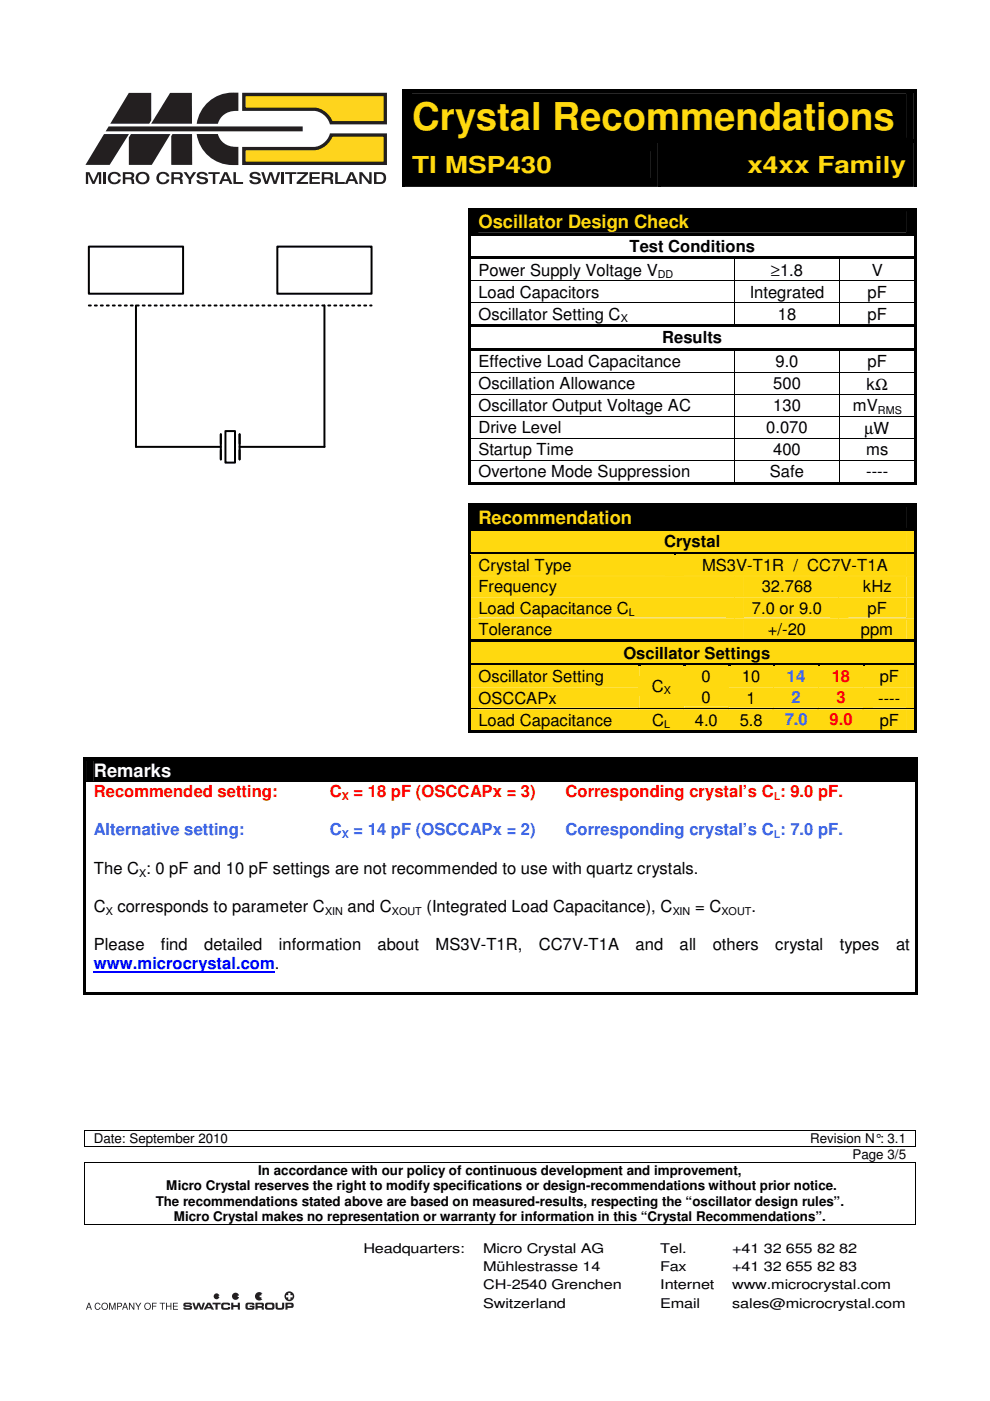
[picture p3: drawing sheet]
<svg xmlns="http://www.w3.org/2000/svg" width="210mm" height="297mm" viewBox="0 0 210 297" stroke-linecap="round" stroke-linejoin="round" font-family="sans-serif">
<path d="M85.7 19.5h108.1v10.1h-108.1zM87.4 19.9h104.7v9.3h-104.7z" fill="#000"/>
<path d="M18.1 19h67.1v.6h-67.1z" fill="#fff"/>
<path d="M85.2 19h.5v.6h-.5zM85.2 19h.5v.5h-.5zM85.7 19h108.1v.5h-108.1zM193.8 19h.5v.6h-.5zM193.8 19h.5v.5h-.5zM85.2 19.6h.5v10h-.5zM193.8 19.6h.5v10h-.5z" fill="#000"/>
<path d="M85.7 19.5h108.1" fill="none" stroke="#000" stroke-width=".21"/>
<g fill="#fff">
<path d="M17.9 19.6h67.3v20h-67.3z"/>
<path d="M18.1 19.6h64.5v19.5h-64.5z"/>
</g>
<g fill="#231f20">
<path d="M36.6 28.4h4.1v6.6h-4.4v-6.2z"/>
<path d="M36.1 19.7h4.6v6.5h-8.7z"/>
<path d="M27.3 19.7h4.8v5.8l-.5 .7h-8.2z"/>
<path d="M27.8 28.4h8.3l-3.9 6.6h-4.9v-5.9z"/>
<path d="M22.1 28.4h5.3l-4.1 6.6h-5.2z"/>
<path d="M23 26.8h41.2v1h-41.8z"/>
<path d="M43.9 21.9a8.4 8.4 0 0 1 6.6-2.3v3.9a4 4 0 0 0-4.3 2.7h-4.5a7.7 7.7 0 0 1 2.2-4.3z"/>
<path d="M41.7 28.4h4.5a3.9 3.9 0 0 0 4.3 2.7v3.9a7.9 7.9 0 0 1-8.8-6.6z"/>
<path d="M18.2 36.5h.8l.8 1.9 .9-1.9h.8v2.5h-.5v-2.1l-.9 2.1h-.5l-.9-2.1v2.1h-.5z"/>
<path d="M22 36.5h.5v2.5h-.5z"/>
<path d="M23.3 36.7a1.46 1.46 0 0 1 2.3 .7h-.5a.85 .85 0 0 0-1.4-.3 .85 .85 0 0 0 0 1.3 .85 .85 0 0 0 1.4-.4h.5a1.39 1.39 0 0 1-2 .9 1.39 1.39 0 0 1-.3-2.2z"/>
<path d="M33.6 36.7a1.46 1.46 0 0 1 2.3 .7h-.6a.85 .85 0 0 0-1.3-.3 .85 .85 0 0 0 0 1.3 .85 .85 0 0 0 1.3-.4h.6a1.39 1.39 0 0 1-2 .9 1.39 1.39 0 0 1-.3-2.2z"/>
<path d="M38.9 36.5h.6l.8 1.1 .7-1.1h.6l-1.1 1.6v.9h-.5v-.9z"/>
<path d="M42 36.6l1.1-.2a.92 .92 0 0 1 .9 .8h-.5a.68 .68 0 0 0-.6-.4 .68 .68 0 0 0-.6 .4l.4 .3a1.03 1.03 0 0 1 1.3 1.1 1.56 1.56 0 0 1-2.3-.1v-.3h.5a.72 .72 0 0 0 .6 .5 .72 .72 0 0 0 .8-.4l-.2-.2-.3-.1a1.19 1.19 0 0 1-1.4-.8z"/>
<path d="M44.2 36.5h2.4v.4h-1v2.1h-.5v-2.1h-.9z"/>
<path d="M49.5 36.5h.5v2.1h1.5v.4h-2z"/>
<path d="M53.2 36.6l1.1-.2a.92 .92 0 0 1 .9 .8h-.5a.68 .68 0 0 0-.6-.4 .68 .68 0 0 0-.6 .4l.5 .3a1.03 1.03 0 0 1 1.3 1.1 1.56 1.56 0 0 1-2.4-.1v-.3h.5a.72 .72 0 0 0 .7 .5 .72 .72 0 0 0 .7-.4l-.2-.2-.3-.1a1.19 1.19 0 0 1-1.4-.8z"/>
<path d="M55.4 36.5h.5l.6 1.9 .6-1.9h.6l.6 1.9 .6-1.9h.5l-.8 2.5h-.6l-.6-1.9-.6 1.9h-.6z"/>
<path d="M59.7 36.5h.5v2.5h-.5z"/>
<path d="M60.4 36.5h2.4v.4h-.9v2.1h-.5v-2.1h-1z"/>
<path d="M63 36.5h2.3v.4l-1.7 1.7h1.7v.4h-2.4v-.4l1.7-1.7h-1.6z"/>
<path d="M65.6 36.5h2.2v.4h-1.6v.6h1.5v.4h-1.5v.7h1.6v.4h-2.2z"/>
<path d="M71.1 36.5h.5v2.1h1.5v.4h-2z"/>
<path d="M76.2 36.5h.6l1.5 1.9v-1.9h.5v2.5h-.6l-1.5-1.9v1.9h-.5z"/>
<path d="M26 36.5l2 .1a.66 .66 0 0 1 .5 .6 .66 .66 0 0 1-.4 .6 .9 .9 0 0 1 .4 1v.2h-.5l-.1-.1a.63 .63 0 0 0-.4-.9h-.9v1h-.6zM26.6 36.9v.7l1.3-.1v-.5l-.2-.1z"/>
<path d="M29.2 36.7a1.52 1.52 0 0 1 2.5 1.1 1.43 1.43 0 0 1-2 1.2 1.43 1.43 0 0 1-.5-2.3zM29.3 37.8a.94 .94 0 0 0 1.8 0 .94 .94 0 0 0-1.8 0z"/>
<path d="M36.3 36.5l2 .1a.66 .66 0 0 1 .5 .6 .66 .66 0 0 1-.5 .6 .9 .9 0 0 1 .4 1l.1 .2h-.5l-.1-.1a.63 .63 0 0 0-.4-.9h-.9v1h-.6zM36.9 36.9v.7l1.3-.1v-.5l-.2-.1z"/>
<path d="M47.5 36.5h.7l1.1 2.5h-.6l-.3-.6h-1.2l-.2 .6h-.6zM47.8 36.9l-.4 1.1h.9z"/>
<path d="M68.2 36.5l2 .1a.66 .66 0 0 1 .4 .6 .66 .66 0 0 1-.4 .6 .9 .9 0 0 1 .4 1l.1 .2h-.6v-.1a.63 .63 0 0 0-.5-.9h-.9v1h-.5zM68.7 36.9v.7l1.3-.1v-.5l-.1-.1z"/>
<path d="M74.2 36.5h.7l1.1 2.5h-.6l-.3-.6h-1.2l-.2 .6h-.6zM74.5 36.9l-.4 1.1h.9z"/>
<path d="M79.3 36.5h1.3a1.26 1.26 0 0 1 1.3 1.2 1.26 1.26 0 0 1-1.1 1.3h-1.5zM79.8 36.9v1.7h.8a.86 .86 0 0 0 .7-.9 .86 .86 0 0 0-.8-.8z"/>
</g>
<path d="M51.7 31.5h14.8a4.4 4.4 0 0 0 3.8-2.9h11.4v6h-30z" fill="#fed41d"/>
<path d="M51.7 31.5h14.8a4.4 4.4 0 0 0 3.8-2.9h11.4v6h-30z" fill="none" stroke="#231f20" stroke-width=".71" stroke-linecap="butt"/>
<path d="M51.7 20h30v6h-11.4a4.5 4.5 0 0 0-3.8-2.8h-14.8z" fill="#fed41d"/>
<path d="M51.7 20h30v6h-11.4a4.5 4.5 0 0 0-3.8-2.8h-14.8z" fill="none" stroke="#231f20" stroke-width=".71" stroke-linecap="butt"/>
<g fill="#000">
<path d="M85.2 29.6h.5v.5h-.5zM85.2 30.1h.5v9.5h-.5zM85.7 30.1h53.8v9.5h-53.8zM85.7 29.6h53.8v.5h-53.8zM87.4 32h50.4v5.7h-50.4zM139.5 30.1h.5zM139.5 29.6h.5v.5h-.5zM139.5 30.1h.5v9.5h-.5zM140 30.1h53.8v9.5h-53.8zM140 29.6h53.8v.5h-53.8zM141.6 32h50.6v5.7h-50.6zM193.8 29.6h.5v.5h-.5z"/>
<path d="M193.8 30.1h.5v9.5h-.5zM17.9 239.6h.2v.2h-.2zM50.4 239.6h.1v.2h-.1zM193.9 239.6h.2v.2h-.2zM17.9 243h.2v.2h-.2zM17.9 246.4h.2v.2h-.2zM17.9 259.6h.2v.2h-.2zM18.1 243h.1v.2h-.1zM18.1 246.4h.1v.2h-.1zM50.4 243h.1v.2h-.1zM193.9 243h.2v.2h-.2zM193.9 246.4h.2v.2h-.2z"/>
<path d="M193.9 259.6h.2v.2h-.2z"/>
</g>
<path d="M85.7 30.1h53.8M140 30.1h53.8M18 239.8v3.2M18.1 239.7h32.3M50.5 239.7h143.4M194 239.8v3.2M18 246.6v13M18.1 259.7h175.8M18.2 243.1h32.2M18.2 246.5h175.7M50.5 243.1h143.4M194 246.6v13" fill="none" stroke="#000" stroke-width=".21"/>
<g fill="#231f20">
<path d="M20.3 276.3l.2-.1a.59 .59 0 0 1 .8 .5h-.2a.51 .51 0 0 0-.8-.2 .51 .51 0 0 0 0 .8l.1 .1a.4 .4 0 0 0 .6 0l.1-.3h.2a.69 .69 0 0 1-1 .5 .69 .69 0 0 1-.1-1.1z"/>
<path d="M23.1 276.2h.3l.4 1.3 .4-1.3h.3v1.5h-.2v-1.2l-.4 1.2h-.2l-.4-1.2v1.2h-.2z"/>
<path d="M27.3 276.2h.3l.7 1.2v-1.2h.2v1.5h-.2l-.8-1.2v1.2h-.2z"/>
<path d="M28.7 276.2h.2l.4 .7 .4-.7h.3l-.6 .9v.6h-.2v-.6z"/>
<path d="M32.2 276.2h1v.2h-.8v.4h.7v.2h-.7v.7h-.2z"/>
<path d="M33.9 276.2h1.1v.2h-.5v1.3h-.2v-1.3h-.4z"/>
<path d="M35.2 276.2h.2v.6h.7v-.6h.2v1.5h-.2v-.7h-.7v.7h-.2z"/>
<path d="M36.7 276.2h1v.2h-.8v.4h.8v.2h-.8v.5h.8v.2h-1z"/>
<path d="M39 276.3l.5-.1h1l.2 .5-.7-.2-.7 .1 1 .2a.46 .46 0 0 1 .4 .4 .46 .46 0 0 1-.3 .5h-1.3l-.2-.2v-.3h.4l.2 .2 .8-.2-1.1-.1a.45 .45 0 0 1-.3-.3 .45 .45 0 0 1 .1-.5z"/>
<path d="M40.8 276.2h.4l.3 1.1 .4-1.1h.4l.4 1.1 .3-1.1h.5l-.5 1.5h-.5l-.4-1-.3 1h-.5z"/>
<path d="M45.1 276.2h1.7v.4h-.7v1.1h-.4v-1.1h-.6z"/>
<path d="M47.1 276.3l.4-.1a1.02 1.02 0 0 1 1.3 .3v.2l-1.2-.1-.2 .3v.4h.8l.2-.2h.4v.4a1.63 1.63 0 0 1-1.9-.1v-.7z"/>
<path d="M49 276.2h.5v.5h.9v-.5h.5v1.5h-.5v-.6h-.9v.6h-.5z"/>
<path d="M52.2 276.3l1.2-.1 .5 .2v.3l-.6-.2-.8 .1v.6l.3 .1h.6l.1-.1-.6-.1v-.3h1v.7l-.7 .2a1.02 1.02 0 0 1-1.1-.3l-.1-.7z"/>
<path d="M58.4 276.2h.5v1l.2 .1h.6l.1-1.1h.5v.9a.5 .5 0 0 1-.6 .6h-.7a.5 .5 0 0 1-.6-.6z"/>
<path d="M54.3 274.2a.89 .89 0 0 1 1.4 .1h-.3v.4h-.3v.3h.3v.4h.2a.9 .9 0 0 1-1.3 .1 .9 .9 0 0 1 0-1.3z"/>
<path d="M49.4 274.3a.76 .76 0 0 1 1.3 .4h-.3v.3h.3a.76 .76 0 0 1-1.1 .5 .76 .76 0 0 1-.2-1.2z"/>
<path d="M45.5 274.4a.62 .62 0 0 1 1 .3h-.1v.3h.1a.62 .62 0 0 1-.9 .4 .62 .62 0 0 1-.1-1z"/>
<path d="M18.7 276.2h.3l.5 1.5h-.2l-.2-.5h-.5l-.2 .5h-.2zM18.9 276.4l-.3 .7h.5z"/>
<path d="M21.5 277a.75 .75 0 0 1 1.5 0 .75 .75 0 0 1-1.5 0zM21.6 277a.56 .56 0 0 0 1.1 0 .56 .56 0 0 0-1.1 0z"/>
<path d="M24.8 276.2h.8l.3 .4-.2 .4-.7 .1v.6h-.2zM25 276.4v.5l.6-.1v-.3z"/>
<path d="M26.4 276.2h.2l.6 1.5h-.3l-.1-.5h-.6l-.1 .5h-.2zM26.5 276.4l-.2 .7h.4z"/>
<path d="M30.6 277a.75 .75 0 0 1 1.5 0 .75 .75 0 0 1-1.5 0zM30.7 277a.56 .56 0 0 0 1.1 0 .56 .56 0 0 0-1.1 0z"/>
<path d="M44 276.2h.6l.8 1.5h-.5l-.2-.3h-.9l-.1 .3h-.5zM44.3 276.5l-.3 .6h.6z"/>
<path d="M54.2 276.2h1.3a.48 .48 0 0 1 .5 .4 .48 .48 0 0 1-.3 .5l.2 .1 .1 .5h-.5v-.4h-.2h-.7v.4h-.4zM54.6 276.6v.3h.8l.1-.1v-.2z"/>
<path d="M56.4 276.3l1.1-.1a.51 .51 0 0 1 .7 .5v.5a.51 .51 0 0 1-.7 .5h-.7a.51 .51 0 0 1-.6-.5zM56.7 276.6v.7l1-.1-.1-.6z"/>
<path d="M60.5 276.2l1.6 .1 .2 .4a.47 .47 0 0 1-.4 .6h-.9v.4h-.5zM61 276.6v.3h.8v-.3z"/>
<path d="M60.3 274.8a1.05 1.05 0 0 1 2.1 0 1.05 1.05 0 0 1-2.1 0zM61.1 274.1v.5h-.5v.5h.5v.4h.5v-.4h.5v-.5h-.5v-.5z"/>
</g>
<path d="M47.8 91.4h2v6.7h-2z" fill-rule="evenodd" fill="#fff"/>
<path d="M18.8 52.3h20v10h-20zM58.8 52.3h20v10h-20zM28.8 64.8v29.9h18M68.8 64.8v29.9h-18M46.8 92.1v5.3M47.8 91.4h2v6.7h-2zM50.8 92.1v5.3" fill="none" stroke="#000" stroke-width=".42"/>
<path d="M18.8 64.8h60" fill="none" stroke="#000" stroke-width=".42" stroke-dasharray=".4 .8"/>
<g fill="#000">
<path d="M99.3 44.1h.5v.6h-.5zM99.3 44.1h.5v.5h-.5zM99.3 44.7h.5v4.7h-.5zM99.3 49.4h.5v.6h-.5zM99.3 50h.5v4.4h-.5zM99.3 54.4h.5v.5h-.5zM99.3 54.9h.5v4.5h-.5zM99.3 59.4h.5v.2h-.5zM99.8 44.6h94v4.8h-94zM99.8 44.1h94v.5h-94zM99.8 49.4h94v.5h-94zM99.8 54.4h55.9v.5h-55.9z"/>
<path d="M101.4 44.8h90.7v4.4h-90.7zM155.7 54.9h.2zM155.7 54.4h.6v.5h-.6zM155.7 59.4h.2v.2h-.2zM156.3 54.4h21.6v.5h-21.6zM177.9 54.9h.2zM177.9 54.4h.5v.5h-.5zM177.9 59.4h.2v.2h-.2zM178.4 54.4h15.4v.5h-15.4zM193.8 44.1h.5v.6h-.5zM193.8 44.1h.5v.5h-.5zM193.8 44.7h.5v4.7h-.5z"/>
<path d="M193.8 49.4h.5v.6h-.5zM193.8 50h.5v4.4h-.5zM193.8 54.4h.5v.5h-.5zM193.8 54.9h.5v4.5h-.5zM193.8 59.4h.5v.2h-.5zM99.3 59.6h.5v4.5h-.5zM99.3 64.1h.5v.2h-.5zM99.3 64.3h.5v4.5h-.5zM99.3 68.8h.5v.5h-.5zM99.3 69.3h.5v4.5h-.5zM99.3 73.8h.5v.6h-.5zM99.3 74.4h.5v4.4h-.5z"/>
<path d="M99.3 78.8h.5v.2h-.5zM99.8 68.8h55.9v.5h-55.9zM99.8 73.8h55.9v.5h-55.9zM155.7 64.1h.2v.2h-.2zM155.7 68.8h.6v.5h-.6zM155.7 74.3l.2 .1zM155.7 73.8h.6v.5h-.6zM155.7 78.8h.2v.2h-.2zM156.3 68.8h21.6v.5h-21.6zM156.3 73.8h21.6v.5h-21.6zM177.9 64.1h.2v.2h-.2zM177.9 68.8h.5v.5h-.5z"/>
<path d="M177.9 74.3l.2 .1zM177.9 73.8h.5v.5h-.5zM177.9 78.8h.2v.2h-.2zM178.4 68.8h15.4v.5h-15.4zM178.4 73.8h15.4v.5h-15.4zM193.8 59.6h.5v4.5h-.5zM193.8 64.1h.5v.2h-.5zM193.8 64.3h.5v4.5h-.5zM193.8 68.8h.5v.5h-.5zM193.8 69.3h.5v4.5h-.5zM193.8 73.8h.5v.6h-.5zM193.8 74.4h.5v4.4h-.5z"/>
<path d="M193.8 78.8h.5v.2h-.5zM99.3 79h.5v4.5h-.5zM99.3 83.5h.5v.2h-.5zM99.3 83.7h.5v4.5h-.5zM99.3 88.2h.5v.1h-.5zM99.3 88.3h.5v4.6h-.5zM99.3 92.9h.5v.1h-.5zM99.3 93h.5v4.5h-.5zM99.3 97.5h.5v.2h-.5zM155.7 83.5h.2v.2h-.2zM155.7 88.2h.2v.1h-.2zM155.7 92.9h.2v.1h-.2z"/>
<path d="M155.7 97.5h.2v.2h-.2zM177.9 83.5h.2v.2h-.2zM177.9 88.2h.2v.1h-.2zM177.9 92.9h.2v.1h-.2zM177.9 97.5h.2v.2h-.2zM193.8 79h.5v4.5h-.5zM193.8 83.5h.5v.2h-.5zM193.8 83.7h.5v4.5h-.5zM193.8 88.2h.5v.1h-.5zM193.8 88.3h.5v4.6h-.5zM193.8 92.9h.5v.1h-.5zM193.8 93h.5v4.5h-.5z"/>
<path d="M193.8 97.5h.5v.2h-.5zM99.3 97.7h.5v4.5h-.5zM99.3 102.2h.5v.5h-.5zM99.3 106.8h.5v.6h-.5zM99.3 106.8h.5v.5h-.5zM99.3 107.4h.5v4.7h-.5zM99.8 102.2h55.9v.5h-55.9zM99.8 107.3h94v4.8h-94zM99.8 106.8h94v.5h-94zM101.4 107.5h90.7v4.4h-90.7zM155.7 102.2h.6v.5h-.6zM156.3 102.2h21.6v.5h-21.6z"/>
<path d="M177.9 102.2h.5v.5h-.5zM178.4 102.2h15.4v.5h-15.4zM193.8 97.7h.5v4.5h-.5zM193.8 102.2h.5v.5h-.5zM193.8 106.8h.5v.6h-.5zM193.8 106.8h.5v.5h-.5zM193.8 107.4h.5v4.7h-.5z"/>
</g>
<g fill="none" stroke="#000" stroke-width=".21">
<path d="M99.8 44.6h94M99.8 59.5h55.9M155.8 54.9v4.5M155.8 59.6v4.5M155.9 59.5h22M178 54.9v4.5M178 59.6v4.5M178.1 59.5h15.7M99.8 64.2h55.9M99.8 78.9h55.9M155.8 64.3v4.5M155.8 74.4v4.4"/>
<path d="M155.8 79v4.5M155.9 64.2h22M155.9 78.9h22M178 64.3v4.5M178 74.4v4.4M178 79v4.5M178.1 64.2h15.7M178.1 78.9h15.7M99.8 83.6h55.9M99.8 88.3h55.9M99.8 93h55.9M99.8 97.6h55.9"/>
<path d="M155.8 83.7v4.5M155.8 88.3v4.6M155.8 93v4.5M155.8 97.7v4.5M155.9 83.6h22M155.9 88.3h22M155.9 93h22M155.9 97.6h22M178 83.7v4.5M178 88.3v4.6M178 93v4.5M178 97.7v4.5"/>
<path d="M178.1 83.6h15.7M178.1 88.3h15.7M178.1 93h15.7M178.1 97.6h15.7M99.8 107.3h94"/>
</g>
<g fill="#ffd90f">
<path d="M99.8 112.6h94v4.5h-94z"/>
<path d="M101.4 112.9h90.7v4h-90.7z"/>
</g>
<path d="M99.3 112.1h.5v.5h-.5zM99.3 112.6h.5v4.5h-.5zM99.8 112.1h94v.5h-94zM193.8 112.1h.5v.5h-.5zM193.8 112.6h.5v4.5h-.5z" fill="#000"/>
<path d="M99.8 112.6h94" fill="none" stroke="#ffd90f" stroke-width=".21"/>
<g fill="#ffd90f">
<path d="M99.8 117.6h43.2v4.5h-43.2z"/>
<path d="M101.4 117.9h39.7v4h-39.7z"/>
<path d="M142.8 117.6h51v4.5h-51z"/>
<path d="M144.9 117.9h47.2v4h-47.2z"/>
</g>
<path d="M99.3 117.1h.5v.6h-.5zM99.8 117.1h43.1v.5h-43.1z" fill="#000"/>
<path d="M99.8 117.7h43.1" fill="none" stroke="#ffd90f" stroke-width=".21"/>
<path d="M142.9 117.6l.5 .1z" fill="#ffd90f"/>
<path d="M142.9 117.1h.5v.5h-.5zM143.4 117.1h50.4v.5h-50.4zM193.8 117.1h.5v.6h-.5zM99.3 117.7h.5v4.4h-.5zM193.8 117.7h.5v4.4h-.5z" fill="#000"/>
<path d="M143.4 117.7h50.4" fill="none" stroke="#ffd90f" stroke-width=".21"/>
<g fill="#ffd90f">
<path d="M99.8 122.1h56v4.6h-56z"/>
<path d="M101.4 122.3h52.5v4.1h-52.5z"/>
<path d="M155.6 122.1h22.4v4.6h-22.4z"/>
<path d="M157.7 122.3h18.3v4.1h-18.3z"/>
<path d="M177.7 122.1h16.1v4.6h-16.1z"/>
<path d="M179.9 122.3h12.3v4.1h-12.3z"/>
</g>
<path d="M99.3 122.1h.5v4.6h-.5zM193.8 122.1h.5v4.6h-.5z" fill="#000"/>
<g fill="#ffd90f">
<path d="M99.8 126.7h56v4.4h-56z"/>
<path d="M101.4 126.9h52.5v4h-52.5z"/>
<path d="M155.6 126.7h22.4v4.4h-22.4z"/>
<path d="M157.7 126.9h18.3v4h-18.3z"/>
<path d="M177.7 126.7h16.1v4.4h-16.1z"/>
<path d="M179.9 126.9h12.3v4h-12.3z"/>
</g>
<path d="M99.3 126.7h.5v4.4h-.5zM193.8 126.7h.5v4.4h-.5z" fill="#000"/>
<g fill="#ffd90f">
<path d="M99.8 131.1h56v4.5h-56z"/>
<path d="M101.4 131.4h52.5v4h-52.5z"/>
<path d="M155.6 131.1h22.4v4.5h-22.4z"/>
<path d="M157.7 131.4h18.3v4h-18.3z"/>
<path d="M177.7 131.1h16.1v4.5h-16.1z"/>
<path d="M179.9 131.4h12.3v4h-12.3z"/>
</g>
<path d="M99.3 131.1h.5v4.5h-.5zM193.8 131.1h.5v4.5h-.5z" fill="#000"/>
<g fill="#ffd90f">
<path d="M99.8 136.2h94v4.5h-94z"/>
<path d="M101.4 136.4h92.4v4.1h-92.4z"/>
</g>
<path d="M99.3 135.6h.5v.6h-.5zM99.8 135.6h55.9v.5h-55.9z" fill="#000"/>
<path d="M99.8 136.2h55.9" fill="none" stroke="#ffd90f" stroke-width=".21"/>
<path d="M155.7 136.1l.5 .1z" fill="#ffd90f"/>
<path d="M155.7 135.6h.5v.5h-.5zM156.2 135.6h21.6v.5h-21.6z" fill="#000"/>
<path d="M156.2 136.2h21.6" fill="none" stroke="#ffd90f" stroke-width=".21"/>
<path d="M177.8 136.1l.6 .1z" fill="#ffd90f"/>
<path d="M177.8 135.6h.6v.5h-.6zM178.4 135.6h15.4v.5h-15.4zM193.8 135.6h.5v.6h-.5zM99.3 136.2h.5v4.5h-.5zM193.8 136.2h.5v4.5h-.5z" fill="#000"/>
<path d="M178.4 136.2h15.4" fill="none" stroke="#ffd90f" stroke-width=".21"/>
<g fill="#ffd90f">
<path d="M99.8 141.2h35.6v4.5h-35.6z"/>
<path d="M101.4 141.4h34v4.1h-34z"/>
<path d="M145.1 141.2h9.3v4.5h-9.3z"/>
<path d="M145.1 141.4h9.3v4.1h-9.3z"/>
<path d="M154.6 141.2h9.4v4.5h-9.4z"/>
<path d="M154.6 141.4h9.3v4.1h-9.3z"/>
<path d="M164.1 141.2h9.4v4.5h-9.4z"/>
<path d="M164.1 141.4h9.3v4.1h-9.3z"/>
<path d="M173.7 141.2h9.3v4.5h-9.3z"/>
<path d="M173.7 141.4h9.3v4.1h-9.3z"/>
<path d="M183.2 141.2h10.6v4.5h-10.6z"/>
<path d="M185 141.4h7.1v4.1h-7.1z"/>
</g>
<path d="M99.3 140.7h.5v.5h-.5zM99.8 140.7h35.6v.5h-35.6z" fill="#000"/>
<path d="M99.8 141.2h35.6" fill="none" stroke="#ffd90f" stroke-width=".21"/>
<g fill="#ffd90f">
<path d="M135.6 141.2h.3z"/>
<path d="M135.4 141.2h.2z"/>
</g>
<path d="M135.4 140.7h.5v.5h-.5zM135.9 140.7h9v.5h-9z" fill="#000"/>
<path d="M135.9 141.2h9" fill="none" stroke="#ffd90f" stroke-width=".21"/>
<g fill="#ffd90f">
<path d="M145.1 141.2h.3z"/>
<path d="M144.9 141.2h.2z"/>
</g>
<path d="M144.9 140.7h.5v.5h-.5zM145.4 140.7h9v.5h-9z" fill="#000"/>
<path d="M145.4 141.2h9" fill="none" stroke="#ffd90f" stroke-width=".21"/>
<g fill="#ffd90f">
<path d="M154.6 141.2h.3z"/>
<path d="M154.4 141.2h.2z"/>
</g>
<path d="M154.4 140.7h.5v.5h-.5zM154.9 140.7h9.1v.5h-9.1z" fill="#000"/>
<path d="M154.9 141.2h9.1" fill="none" stroke="#ffd90f" stroke-width=".21"/>
<g fill="#ffd90f">
<path d="M164.1 141.2h.4z"/>
<path d="M164 141.2h.1z"/>
</g>
<path d="M164 140.7h.5v.5h-.5zM164.5 140.7h9v.5h-9z" fill="#000"/>
<path d="M164.5 141.2h9" fill="none" stroke="#ffd90f" stroke-width=".21"/>
<g fill="#ffd90f">
<path d="M173.7 141.2h.3z"/>
<path d="M173.5 141.2h.2z"/>
</g>
<path d="M173.5 140.7h.5v.5h-.5zM174 140.7h9v.5h-9z" fill="#000"/>
<path d="M174 141.2h9" fill="none" stroke="#ffd90f" stroke-width=".21"/>
<g fill="#ffd90f">
<path d="M183.2 141.2h.3z"/>
<path d="M183 141.2h.2z"/>
</g>
<path d="M99.3 141.2h.5v4.5h-.5zM183 140.7h.5v.5h-.5zM183.5 140.7h10.3v.5h-10.3zM193.8 140.7h.5v.5h-.5zM193.8 141.2h.5v4.5h-.5z" fill="#000"/>
<path d="M135.5 141.2v4.5M145 141.2v4.5M154.5 141.2v4.5M164 141.2v4.5M173.6 141.2v4.5M183.1 141.2v4.5M183.5 141.2h10.3" fill="none" stroke="#ffd90f" stroke-width=".21"/>
<g fill="#ffd90f">
<path d="M99.8 145.7h35.6v4.5h-35.6z"/>
<path d="M101.4 145.9h34v4h-34z"/>
<path d="M135.6 141.2h9.3v9h-9.3z"/>
<path d="M135.6 143.4h9.3v4.1h-9.3z"/>
<path d="M145.1 145.7h9.3v4.5h-9.3z"/>
<path d="M145.1 145.7h9.3v4h-9.3z"/>
<path d="M154.6 145.7h9.4v4.5h-9.4z"/>
<path d="M154.6 145.9h9.3v4h-9.3z"/>
<path d="M164.1 145.7h9.4v4.5h-9.4z"/>
<path d="M164.1 145.9h9.3v4h-9.3z"/>
<path d="M173.7 145.7h9.3v4.5h-9.3z"/>
<path d="M173.7 145.9h9.3v4h-9.3z"/>
<path d="M183.2 145.7h10.6v4.5h-10.6z"/>
<path d="M185 145.9h7.1v4h-7.1z"/>
</g>
<path d="M99.3 145.7h.5v4.5h-.5zM193.8 145.7h.5v4.5h-.5z" fill="#000"/>
<path d="M135.5 145.7v4.5M145 145.7v4.5M154.5 145.7v4.5M164 145.7v4.5M173.6 145.7v4.5M183.1 145.7v4.5" fill="none" stroke="#ffd90f" stroke-width=".21"/>
<g fill="#ffd90f">
<path d="M99.8 150.4h35.7v4.5h-35.7z"/>
<path d="M101.4 150.6h34v4h-34z"/>
<path d="M135.2 150.4h9.8v4.5h-9.8z"/>
<path d="M135.5 150.6h9.5v4h-9.5z"/>
<path d="M144.7 150.4h9.8v4.5h-9.8z"/>
<path d="M145 150.6h9.5v4h-9.5z"/>
<path d="M154.3 150.4h9.7v4.5h-9.7z"/>
<path d="M154.5 150.6h9.5v4h-9.5z"/>
<path d="M163.8 150.4h9.8v4.5h-9.8z"/>
<path d="M164 150.6h9.6v4h-9.6z"/>
<path d="M173.3 150.4h9.8v4.5h-9.8z"/>
<path d="M173.6 150.6h9.5v4h-9.5z"/>
<path d="M182.8 150.4h11v4.5h-11z"/>
<path d="M185 150.6h7.1v4h-7.1z"/>
</g>
<g fill="#000">
<path d="M99.3 150.2h.5v.2h-.5zM99.3 150.4h.5v4.5h-.5zM99.3 154.9h.5v.5h-.5zM99.8 154.9h35.7v.5h-35.7zM135.2 154.9h.5v.5h-.5zM135.3 150.2h.2v.2h-.2zM135.4 150.2h.2v.2h-.2zM135.7 154.9h9.3v.5h-9.3zM144.7 154.9h.5v.5h-.5zM144.9 150.2h.1v.2h-.1zM144.9 150.2h.2v.2h-.2zM145.2 154.9h9.3v.5h-9.3z"/>
<path d="M154.3 154.9h.5v.5h-.5zM154.4 150.2h.2v.2h-.2zM154.8 154.9h9.2v.5h-9.2zM163.8 154.9h.5v.5h-.5zM163.9 150.2h.2v.2h-.2zM164 150.2h.1v.2h-.1zM164.3 154.9h9.3v.5h-9.3zM173.3 154.9h.5v.5h-.5zM173.4 150.2h.2v.2h-.2zM173.5 150.2h.2v.2h-.2zM173.8 154.9h9.3v.5h-9.3zM182.8 154.9h.5v.5h-.5z"/>
<path d="M183 150.2h.1v.2h-.1zM183 150.2h.2v.2h-.2zM183.3 154.9h10.5v.5h-10.5zM193.8 150.2h.5v.2h-.5zM193.8 150.4h.5v4.5h-.5zM193.8 154.9h.5v.5h-.5zM17.7 160.6h.5v.6h-.5zM17.7 160.6h.5v.5h-.5zM17.7 161.2h.5v4.4h-.5zM17.7 165.6h.5v.2h-.5zM18.2 161.2h175.8v4.4h-175.8zM18.2 160.6h175.8v.5h-175.8z"/>
<path d="M19.9 161.2h172.5v4.5h-172.5zM194 160.6h.5v.6h-.5zM194 160.6h.5v.5h-.5zM194 161.2h.5v4.4h-.5zM194 165.6h.5v.2h-.5zM17.7 165.8h.5v44.6h-.5zM17.7 210.4h.5v.5h-.5zM18.2 210.4h175.8v.5h-175.8zM194 165.8h.5v44.6h-.5zM194 210.4h.5v.5h-.5z"/>
</g>
<path d="M99.8 150.3h35.5M135.6 150.3h9.3M145.1 150.3h9.3M154.6 150.3h9.3M164.1 150.3h9.3M173.7 150.3h9.3M183.2 150.3h10.6M18.2 161.1h175.8M18.2 165.7h175.8" fill="none" stroke="#000" stroke-width=".21"/>
<path d="M19.9 206.1h38.4" fill="none" stroke="#00f" stroke-width=".38"/>
<text font-size="8.1" fill="#ffd90f" x="87.4" y="27.5">Crystal Recommendations</text>
<g font-size="5" fill="#ffd90f">
<text x="87.4" y="36.6">TI MSP430</text>
<text x="158.5" y="36.6">x4xx Family</text>
</g>
<g font-size="3.9" fill="#ffd90f">
<text x="101.4" y="48.3">Oscillator Design Check</text>
<text x="101.4" y="111">Recommendation</text>
</g>
<text font-size="3.9" fill="#fff" x="19.9" y="164.7">Remarks</text>
<g font-size="3.5">
<text x="133.4" y="53.4">Test Conditions</text>
<text x="101.4" y="58.4">Power Supply Voltage V</text>
<text x="163.4" y="58.6">≥1.8</text>
<text x="184.8" y="58.4">V</text>
<text x="101.4" y="63.1">Load Capacitors</text>
<text x="159" y="63.1">Integrated</text>
<text x="183.9" y="63.1">pF</text>
<text x="101.4" y="67.8">Oscillator Setting C</text>
<text x="164.9" y="67.8">18</text>
<text x="183.9" y="67.8">pF</text>
<text x="101.4" y="77.9">Effective Load Capacitance</text>
<text x="140.4" y="72.8">Results</text>
<text x="164.4" y="77.9">9.0</text>
<text x="183.9" y="77.9">pF</text>
<text x="101.4" y="82.5">Oscillation Allowance</text>
<text x="164" y="82.5">500</text>
<text x="183.7" y="82.6">kΩ</text>
<text x="101.4" y="87.2">Oscillator Output Voltage AC</text>
<text x="164" y="87.2">130</text>
<text x="180.8" y="87.2">mV</text>
<text x="101.4" y="91.8">Drive Level</text>
<text x="162.5" y="91.8">0.070</text>
<text x="183.3" y="92">µW</text>
<text x="101.4" y="96.5">Startup Time</text>
<text x="101.4" y="101.2">Overtone Mode Suppression</text>
<text x="163.2" y="101.2">Safe</text>
<text x="164" y="96.5">400</text>
<text x="183.6" y="96.5">ms</text>
<text x="183.6" y="101.2">----</text>
<text x="140.8" y="116.1">Crystal</text>
<text x="101.4" y="121.2">Crystal Type</text>
<text x="101.4" y="125.6">Frequency</text>
<text x="148.8" y="121.2">MS3V-T1R / CC7V-T1A</text>
<text x="161.5" y="125.6">32.768</text>
<text x="183" y="125.6">kHz</text>
<text x="101.4" y="130.1">Load Capacitance C</text>
<text x="159.4" y="130.1">7.0 or 9.0</text>
<text x="183.9" y="130.1">pF</text>
<text x="101.4" y="134.6">Tolerance</text>
<text x="162.8" y="134.6">+/-20</text>
<text x="182.5" y="134.6">ppm</text>
<text x="132.2" y="139.6">Oscillator Settings</text>
<text x="101.4" y="144.7">Oscillator Setting</text>
<text x="101.4" y="149.2">OSCCAPx</text>
<text x="138.2" y="146.7">C</text>
<text x="148.8" y="144.7">0</text>
<text x="148.8" y="149">0</text>
<text x="157.3" y="144.7">10</text>
<text x="158.3" y="149.2">1</text>
<text x="186.2" y="149.2">----</text>
<text x="186.5" y="144.7">pF</text>
<text x="101.4" y="153.8">Load Capacitance</text>
<text x="138.3" y="153.8">C</text>
<text x="147.3" y="153.8">4.0</text>
<text x="156.8" y="153.8">5.8</text>
<text x="186.5" y="153.8">pF</text>
<text x="19.9" y="185.3">The C : 0 pF and 10 pF settings are not recommended to use with quartz crystals.</text>
<text x="19.9" y="193.4">C</text>
<text x="24.9" y="193.4">corresponds to parameter C</text>
<text x="73.7" y="193.4">and C</text>
<text x="90.4" y="193.4">(Integrated Load Capacitance), C</text>
<text x="147.4" y="193.4">= C</text>
<text x="159.3" y="193.4">.</text>
<text x="19.9" y="201.5">Please</text>
<text x="34.1" y="201.5">find</text>
<text x="43.3" y="201.5">detailed</text>
<text x="59.1" y="201.5">information</text>
<text x="80.1" y="201.5">about</text>
<text x="92.3" y="201.5">MS3V-T1R,</text>
<text x="114.2" y="201.5">CC7V-T1A</text>
<text x="134.7" y="201.5">and</text>
<text x="144.1" y="201.5">all</text>
<text x="151.1" y="201.5">others</text>
<text x="164.4" y="201.5">crystal</text>
<text x="178.1" y="201.5">types</text>
<text x="190" y="201.5">at</text>
</g>
<g font-size="3.5" fill="#3365ff">
<text x="166.8" y="144.7">14</text>
<text x="167.8" y="149.1">2</text>
<text x="166.4" y="153.8">7.0</text>
<text x="19.9" y="177.1">Alternative setting:</text>
<text x="69.9" y="177.1">C</text>
<text x="75" y="177.1">= 14 pF (OSCCAPx = 2)</text>
<text x="119.9" y="177.1">Corresponding crystal’s C : 7.0 pF.</text>
</g>
<g font-size="3.5" fill="#f00">
<text x="176.4" y="144.7">18</text>
<text x="177.3" y="149.1">3</text>
<text x="175.9" y="153.8">9.0</text>
<text x="19.9" y="169">Recommended setting:</text>
<text x="69.9" y="169">C</text>
<text x="75" y="169">= 18 pF (OSCCAPx = 3)</text>
<text x="119.9" y="169">Corresponding crystal’s C : 9.0 pF.</text>
</g>
<text font-size="3.5" fill="#00f" x="19.9" y="205.5">www.microcrystal.com.</text>
<g font-size="2.8">
<text x="19.9" y="242.4">Date: September 2010</text>
<text x="171.8" y="242.4">Revision N°: 3.1</text>
<text x="180.8" y="245.7">Page 3/5</text>
<text x="54.7" y="249.1">In accordance with our policy of continuous development and improvement,</text>
<text x="33" y="255.7">The recommendations stated above are based on measured-results, respecting the “oscillator design rules”.</text>
<text x="35.3" y="252.4">Micro Crystal reserves the right to modify specifications or design-recommendations without prior notice.</text>
<text x="36.9" y="258.9">Micro Crystal makes no representation or warranty for information in this “Crystal Recommendations”.</text>
<text x="77" y="265.6">Headquarters:</text>
<text x="102.4" y="265.6">Micro Crystal AG</text>
<text x="102.4" y="269.5">Mühlestrasse 14</text>
<text x="140" y="265.6">Tel.</text>
<text x="140" y="269.5">Fax</text>
<text x="155.2" y="265.6">+41 32 655 82 82</text>
<text x="155.2" y="269.5">+41 32 655 82 83</text>
<text x="102.4" y="273.4">CH-2540 Grenchen</text>
<text x="140" y="273.4">Internet</text>
<text x="155.2" y="273.4">www.microcrystal.com</text>
<text x="102.4" y="277.3">Switzerland</text>
<text x="140" y="277.3">Email</text>
<text x="155.2" y="277.3">sales@microcrystal.com</text>
</g>
<g font-size="2.3">
<text x="139.4" y="59">DD</text>
<text x="131.6" y="68.3">X</text>
<text x="186.1" y="87.7">RMS</text>
<text x="133.3" y="130.7">L</text>
<text x="140.8" y="147.2">X</text>
<text x="140.8" y="154.4">L</text>
<text x="29.5" y="185.8">X</text>
<text x="22.4" y="193.9">X</text>
<text x="68.9" y="193.9">XIN</text>
<text x="83.1" y="193.9">XOUT</text>
<text x="142.6" y="193.9">XIN</text>
<text x="153" y="193.9">XOUT</text>
</g>
<g font-size="2.3" fill="#f00">
<text x="72.5" y="169.5">X</text>
<text x="164" y="169.5">L</text>
</g>
<g font-size="2.3" fill="#3365ff">
<text x="72.5" y="177.7">X</text>
<text x="164" y="177.7">L</text>
</g>
</svg>
